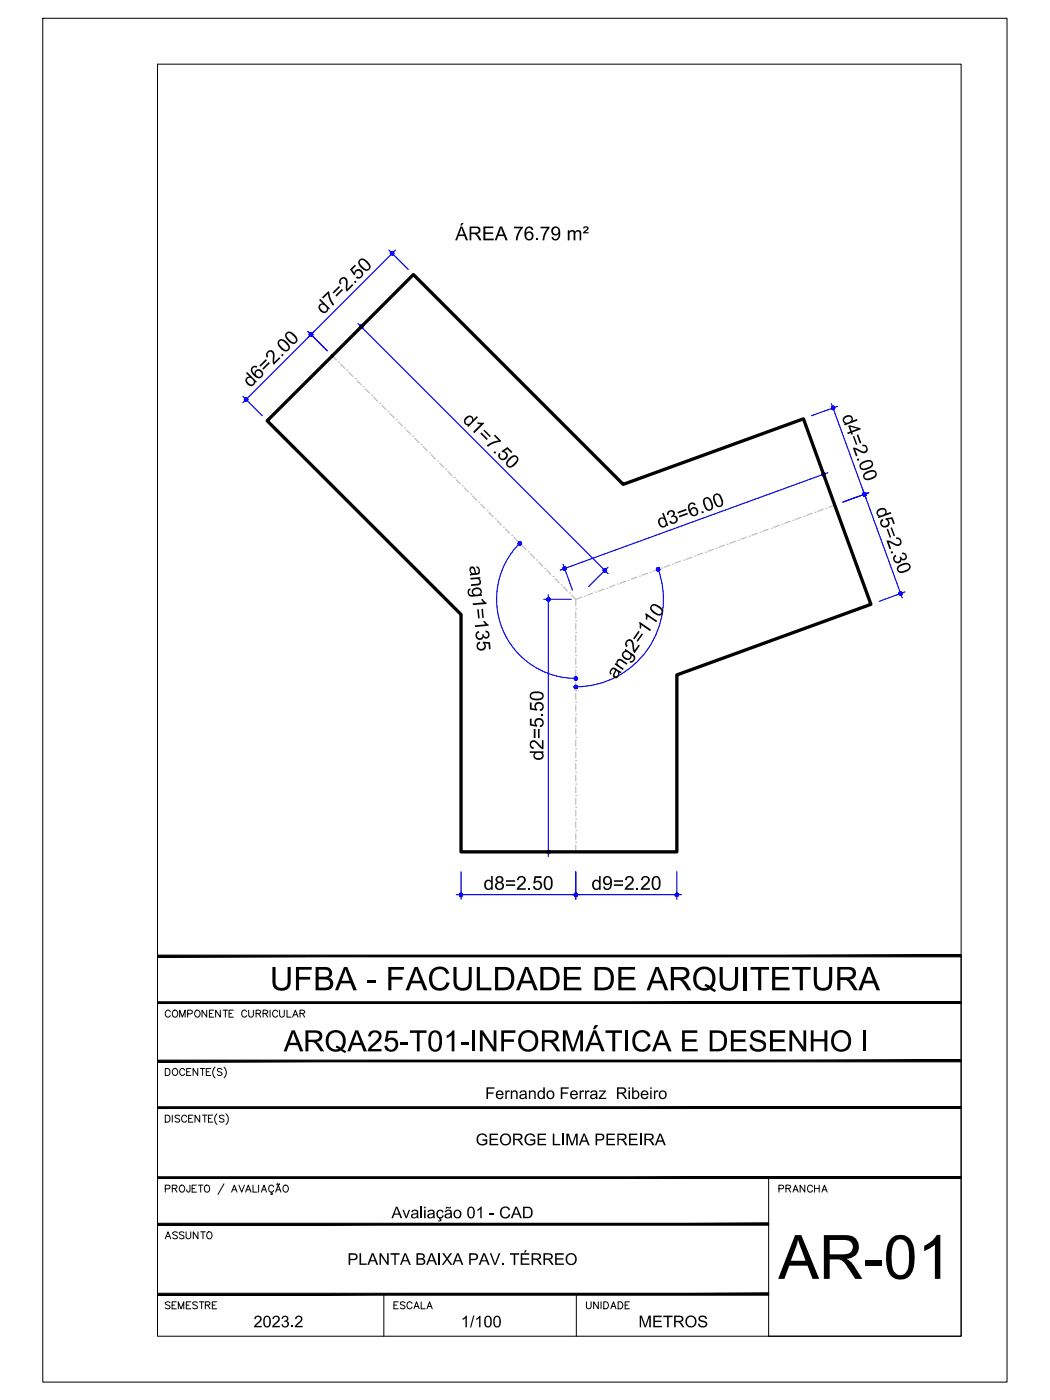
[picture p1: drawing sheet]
<svg xmlns="http://www.w3.org/2000/svg" width="229mm" height="305mm" viewBox="0 0 229 305" stroke-linecap="round" stroke-linejoin="round" font-family="sans-serif">
<!-- layer: ARQ_EIXO CINZA 04 -->
<g fill="none" stroke="#bababa" stroke-width=".25">
<path d="M72.3 77.5l.9 .9M73.7 78.8h.1M74.2 79.3l.9 .9M75.5 80.6h.1M75.9 81.1l.9 .9M77.3 82.4h.1M77.7 82.9l1 .9M79.1 84.2h.1M79.5 84.7l.9 .9M80.9 86h.1M81.3 86.4l.9 1M82.7 87.8h.1"/>
<path d="M83.1 88.3l.9 .9M84.5 89.6h.1M84.9 90l.9 .9M86.3 91.4h.1M86.7 91.9l.9 .9M88.1 93.2h.1M88.5 93.6l.9 .9M89.9 95h.1M90.3 95.4l.9 1M91.7 96.8h.1M92.1 97.2l.9 .9M93.5 98.6h.1"/>
<path d="M93.9 99l.9 .9M95.2 100.4h.1M95.7 100.8l.9 .9M97 102.2h.1M97.5 102.6l.9 .9M98.8 104h.1M99.3 104.4l.9 .9M100.6 105.7h.1M101.1 106.2l.9 .9M102.4 107.6h.1M102.9 108l.9 .9M104.2 109.3h.1"/>
<path d="M104.7 109.8l.9 .9M106 111.2h.1M106.5 111.6l.9 .9M107.8 112.9h.1M108.3 113.4l.9 .9M109.6 114.8h.1M110.1 115.2l.9 .9M111.4 116.5h.1M111.9 117l.9 .9M113.2 118.3h.1M113.7 118.8l.9 .9M155.4 119.6l-1.3 .4"/>
<path d="M156 119.3h.1M157.7 118.7l-1.2 .4M158.3 118.5h.1M160.1 117.9l-1.2 .4M160.7 117.6h.1M162.5 117l-1.2 .4M163.1 116.8h.1M164.9 116.1l-1.2 .4M165.5 115.9h.1M167.3 115.2l-1.2 .5M167.9 115h.1M169.7 114.3l-1.2 .5"/>
<path d="M170.3 114.1h.1M172 113.5l-1.1 .4M172.6 113.3h.1M174.5 112.6l-1.3 .5M175 112.4h.1M176.8 111.8l-1.2 .4M177.4 111.5h.1M179.2 110.9l-1.2 .4M179.8 110.7h.1M181.7 110l-1.3 .4M115 120.1h.1M115.4 120.6l1 .9"/>
<path d="M116.8 121.9h.1M117.3 122.4l.9 .9M118.6 123.7h.1M119 124.2l.9 .9M120.4 125.5h.1M120.9 126l.9 .9M122.2 127.3h.1M122.6 127.8l.9 .9M124 129.1h.1M124.5 129.6l.8 .9M125.3 137.7h.1M125.3 135.1h.1"/>
<path d="M125.3 132.6h.1M125.3 133.2v1.3M125.3 135.8v1.2M125.3 138.3v1.3M126.7 130l-1.4 .5v1.5M127.3 129.8h.1M129.1 129.1l-1.2 .5M129.7 128.9h.1M131.5 128.3l-1.2 .4M132.1 128.1h.1M133.9 127.4l-1.2 .4M134.5 127.2h.1"/>
<path d="M136.2 126.5l-1.2 .5M136.9 126.3h.1M138.6 125.6l-1.1 .5M139.2 125.4h.1M141 124.8l-1.2 .4M141.6 124.6h.1M143.4 123.9l-1.2 .4M144 123.7h.1M145.8 123.1l-1.2 .4M146.4 122.9h.1M148.2 122.2l-1.2 .4M148.8 122h.1"/>
<path d="M150.6 121.3l-1.2 .5M151.2 121.1h.1M153 120.4l-1.2 .5M153.5 120.2h.1M125.3 158h.1M125.3 155.4h.1M125.3 152.9h.1M125.3 150.4h.1M125.3 147.8h.1M125.3 145.3h.1M125.3 142.7h.1M125.3 140.2h.1"/>
<path d="M125.3 140.8v1.3M125.3 143.4v1.3M125.3 145.9v1.3M125.3 148.5v1.2M125.3 151v1.3M125.3 153.5v1.3M125.3 156.1v1.3M125.3 158.6v1.3M125.3 178.3h.1M125.3 175.8h.1M125.3 173.2h.1M125.3 170.7h.1"/>
<path d="M125.3 168.1h.1M125.3 165.6h.1M125.3 163.1h.1M125.3 160.5h.1M125.3 161.2v1.2M125.3 163.7v1.3M125.3 166.2v1.3M125.3 168.8v1.3M125.3 171.3v1.3M125.3 173.9v1.2M125.3 176.4v1.3M125.3 178.9v1.3"/>
<path d="M125.3 183.4h.1M125.3 180.8h.1M125.3 181.5v1.3M125.3 184v1.5"/>
</g>
<!-- layer: COTA AZUL -->
<g fill="none" stroke="#00f" stroke-width=".25">
<path d="M84.7 54.4l4.2 4.3M86.1 54.4l-33.2 33.3M67 72.1l4.2 4.3M77.9 70.4l54.5 54.5M79.3 70.4l-4.2 4.3M52.9 86.3l4.2 4.2M181 87.9l15.4 42.3M182.3 88.5l-5.6 2M113.2 118.3a17.3 17.3 0 0 0-3.8 18.8 17.3 17.3 0 0 0 16 10.6M179 102.3l2 5.7M180.3 102.9l-58.3 21.2M189.1 107.3l-5.6 2"/>
<path d="M118.4 130.5h6M119.4 129.5v57M122.6 122.9l2 5.6M132.4 123.5l-4.3 4.2M143.3 123.9a19.1 19.1 0 0 1-17.9 25.6M197 128.9l-5.6 2M99.4 194.8h49M100.4 189.8v6M118.4 185.5h6M125.3 189.8v6M147.4 189.8v6"/>
</g>
<g fill="#00f" stroke="#00f" stroke-width=".22">
<path d="M78.4 70.9l-.1 .2 .3 .1zM78.3 71.1l.3 .1h-.3zM78.3 71.2l.1 .2 .2-.2z"/>
<path d="M78.4 71.4l.1 .1 .1-.3zM78.6 71.2l.1 .3h-.2zM78.6 71.2l.1 .3 .2-.1z"/>
<path d="M78.6 71.2l.3 .2 .1-.2zM78.6 71.2l.4-.1v.1zM78.6 71.2l.4-.1-.1-.2z"/>
<path d="M78.7 70.8l-.1 .4 .3-.3zM78.5 70.8h.2l-.1 .4zM78.4 70.9l.2 .3-.1-.4z"/>
<path d="M131.7 124.2l.2 .3 .1-.2zM131.7 124.2l.3-.1v.2zM131.9 123.9l-.2 .3 .3-.1z"/>
<path d="M131.7 123.8v.4l.2-.3zM131.6 123.8h.1v.4zM131.4 123.9l.3 .3-.1-.4z"/>
<path d="M131.4 123.9l-.1 .2 .4 .1zM131.3 124.1l.4 .1-.4 .1zM131.3 124.3l.1 .2 .3-.3z"/>
<path d="M131.4 124.5h.2l.1-.3zM131.7 124.2v.3h-.1zM131.7 124.2v.3h.2z"/>
<path d="M119.2 130.2l.2 .3v-.4zM119.2 130.2l.2 .3-.3-.2zM119.1 130.3l-.1 .2h.4z"/>
<path d="M119 130.5l.1 .2 .3-.2zM119.1 130.7l.3-.2-.2 .3zM119.4 130.5l-.2 .3 .2 .1z"/>
<path d="M119.4 130.5v.4l.2-.1zM119.4 130.5l.3 .2-.1 .1zM119.4 130.5l.3 .2 .1-.2z"/>
<path d="M119.4 130.5h.4l-.1-.2zM119.6 130.2l.1 .1-.3 .2zM119.4 130.1v.4l.2-.3z"/>
<path d="M119.4 185.5v.3h.2zM119.4 185.5l.3 .2-.1 .1zM119.4 185.5l.3 .2 .1-.2z"/>
<path d="M119.4 185.5h.4l-.1-.2zM119.6 185.2l.1 .1-.3 .2zM119.4 185.1v.4l.2-.3z"/>
<path d="M119.2 185.2l.2 .3v-.4zM119.2 185.2l.2 .3-.3-.2zM119.1 185.3l-.1 .2h.4z"/>
<path d="M119 185.5l.1 .2 .3-.2zM119.1 185.7l.3-.2-.2 .3zM119.4 185.5l-.2 .3h.2z"/>
<path d="M122.6 123.9l.1 .2 .2-.3zM122.9 123.8v.4l-.2-.1zM122.9 123.8v.4l.2-.1z"/>
<path d="M122.9 123.8l.2 .3 .1-.1zM122.9 123.8l.4 .1-.1 .1zM122.9 123.8l.4 .1v-.2z"/>
<path d="M123.1 123.5l-.2 .3 .4-.1zM123 123.4l.1 .1-.2 .3zM122.8 123.4l.1 .4 .1-.4z"/>
<path d="M122.6 123.5l.3 .3-.1-.4zM122.6 123.5l.3 .3-.3-.1zM122.6 123.7v.2l.3-.1z"/>
<path d="M179.5 103l-.2 .3 .4-.2zM179.4 102.9l.1 .1-.2 .3zM179.2 102.9l.1 .4 .1-.4z"/>
<path d="M179 103l.3 .3-.1-.4zM179 103l.3 .3-.4-.1zM178.9 103.2v.2l.4-.1z"/>
<path d="M178.9 103.4l.2 .1 .2-.2zM179.3 103.3l-.1 .3-.1-.1zM179.3 103.3l-.1 .3h.3z"/>
<path d="M179.3 103.3l.2 .3 .1-.1zM179.3 103.3h.4l-.1 .2zM179.3 103.3h.4v-.2z"/>
<path d="M181.1 88.6l.3 .2-.2-.3zM181.1 88.6l.3 .2h-.4zM181 88.8v.1l.4-.1z"/>
<path d="M181 88.9l.1 .2 .3-.3zM181.4 88.8l-.1 .4-.2-.1zM181.4 88.8l-.1 .4h.2z"/>
<path d="M181.4 88.8l.1 .4 .2-.1zM181.4 88.8l.3 .1v.2zM181.4 88.8l.3 .1v-.2z"/>
<path d="M181.6 88.5l-.2 .3 .3-.1zM181.4 88.4l.2 .1-.2 .3zM181.2 88.5l.2 .3v-.4z"/>
<path d="M188.2 107.6l.1 .4 .2-.1zM188.2 107.6l.4 .1-.1 .2zM188.2 107.6l.4 .1v-.2z"/>
<path d="M188.5 107.3l-.3 .3 .4-.1zM188.3 107.2l.2 .1-.3 .3zM188.1 107.3l.1 .3 .1-.4z"/>
<path d="M187.9 107.4l.3 .2-.1-.3zM187.9 107.4l.3 .2-.4-.1zM187.8 107.5l.1 .2 .3-.1z"/>
<path d="M187.9 107.7l.1 .2 .2-.3zM188.2 107.6l-.1 .4-.1-.1zM188.2 107.6l-.1 .4h.2z"/>
<path d="M187.9 107.4l.3 .2-.1-.3zM187.9 107.4l.3 .2-.4-.1zM187.8 107.5l.1 .2 .3-.1z"/>
<path d="M187.9 107.7l.1 .2 .2-.3zM188.2 107.6l-.1 .4-.1-.1zM188.2 107.6l-.1 .4h.2z"/>
<path d="M188.2 107.6l.1 .4 .2-.1zM188.2 107.6l.4 .1-.1 .2zM188.2 107.6l.4 .1v-.2z"/>
<path d="M188.5 107.3l-.3 .3 .4-.1zM188.3 107.2l.2 .1-.3 .3zM188.1 107.3l.1 .3 .1-.4z"/>
<path d="M196.1 129.2l.1 .4 .2-.1zM196.1 129.2l.4 .1-.1 .2zM196.1 129.2l.4 .1-.1-.2z"/>
<path d="M196.3 128.9l-.2 .3 .3-.1zM196.1 128.9h.2l-.2 .3zM196 128.9l.1 .3v-.3z"/>
<path d="M195.8 129l.3 .2-.1-.3zM195.8 129l.3 .2h-.4zM195.7 129.2v.2l.4-.2z"/>
<path d="M195.7 129.4l.1 .1 .3-.3zM195.8 129.5l.3-.3-.1 .4zM196.1 129.2l-.1 .4h.2z"/>
<path d="M67.8 72.5l-.1 .3 .3-.2zM67.6 72.5h.2l-.1 .3zM67.4 72.6l.3 .2-.1-.3z"/>
<path d="M67.4 72.6v.1l.3 .1zM67.4 72.7l.3 .1-.3 .1zM67.4 72.9v.2l.3-.3z"/>
<path d="M67.7 72.8l-.3 .3 .2 .1zM67.7 72.8l.1 .4h-.2zM67.7 72.8l.1 .4 .2-.1z"/>
<path d="M67.7 72.8l.3 .3 .1-.2zM67.7 72.8l.4-.1v.2zM67.7 72.8l.4-.1-.1-.1z"/>
<path d="M53.6 87l-.3 .2 .2 .1zM53.6 87l.1 .3h-.2zM53.6 87l.1 .3 .1-.1z"/>
<path d="M53.6 87l.2 .2 .1-.1zM53.6 87l.3-.1v.2zM53.6 87l.3-.1-.1-.2z"/>
<path d="M53.7 86.6l-.1 .4 .2-.3zM53.5 86.6h.2l-.1 .4zM53.3 86.7l.3 .3-.1-.4z"/>
<path d="M53.3 86.7l-.1 .2 .4 .1zM53.2 86.9l.4 .1-.4 .1zM53.2 87.1l.1 .1 .3-.2z"/>
<path d="M67.7 72.8l-.3 .3 .2 .1zM67.7 72.8l.1 .4h-.2zM67.7 72.8l.1 .4 .2-.1z"/>
<path d="M67.7 72.8l.3 .3 .1-.2zM67.7 72.8l.4-.1v.2zM67.7 72.8l.4-.1-.1-.1z"/>
<path d="M67.8 72.5l-.1 .3 .3-.2zM67.6 72.5h.2l-.1 .3zM67.4 72.6l.3 .2-.1-.3z"/>
<path d="M67.4 72.6v.1l.3 .1zM67.4 72.7l.3 .1-.3 .1zM67.4 72.9v.2l.3-.3z"/>
<path d="M85.5 54.8l-.1 .4 .2-.3zM85.3 54.8h.2l-.1 .4zM85.1 54.9l.3 .3-.1-.4z"/>
<path d="M85.1 54.9l-.1 .2 .4 .1zM85 55.1l.4 .1h-.4zM85 55.2l.1 .2 .3-.2z"/>
<path d="M85.1 55.4l.2 .1 .1-.3zM85.4 55.2l.1 .3h-.2zM85.4 55.2l.1 .3 .1-.1z"/>
<path d="M85.4 55.2l.2 .2 .1-.2zM85.4 55.2l.3-.1v.1zM85.4 55.2l.3-.1-.1-.2z"/>
<path d="M125.3 194.8h.4v-.2zM125.6 194.5l.1 .1-.4 .2zM125.3 194.4v.4l.3-.3z"/>
<path d="M125.2 194.5l.1 .3v-.4zM125.2 194.5l.1 .3-.2-.2zM125.1 194.6l-.1 .2h.3z"/>
<path d="M125 194.8l.1 .2 .2-.2zM125.1 195l.2-.2-.1 .3zM125.3 194.8l-.1 .3 .1 .1z"/>
<path d="M125.3 194.8v.4l.3-.1zM125.3 194.8l.4 .2-.1 .1zM125.3 194.8l.4 .2v-.2z"/>
<path d="M100 194.8v.2l.4-.2zM100 195l.4-.2-.2 .3zM100.4 194.8l-.2 .3 .2 .1z"/>
<path d="M100.4 194.8v.4l.1-.1zM100.4 194.8l.3 .2-.2 .1zM100.4 194.8l.3 .2 .1-.2z"/>
<path d="M100.4 194.8h.4l-.1-.2zM100.5 194.5l.2 .1-.3 .2zM100.4 194.4v.4l.1-.3z"/>
<path d="M100.2 194.5l.2 .3v-.4zM100.2 194.5l.2 .3-.4-.2zM100 194.6v.2h.4z"/>
<path d="M147.4 194.8h.3v-.2zM147.5 194.5l.2 .1-.3 .2zM147.4 194.4v.4l.1-.3z"/>
<path d="M147.2 194.5l.2 .3v-.4zM147 194.6l.2-.1 .2 .3zM147 194.6v.2h.4z"/>
<path d="M147 194.8v.2l.4-.2zM147 195l.4-.2-.2 .3zM147.4 194.8l-.2 .3 .2 .1z"/>
<path d="M147.4 194.8v.4l.1-.1zM147.4 194.8l.3 .2-.2 .1zM147.4 194.8l.3 .2v-.2z"/>
<path d="M125 194.8l.1 .2 .2-.2zM125.1 195l.2-.2-.1 .3zM125.3 194.8l-.1 .3 .1 .1z"/>
<path d="M125.3 194.8v.4l.3-.1zM125.3 194.8l.4 .2-.1 .1zM125.3 194.8l.4 .2v-.2z"/>
<path d="M125.3 194.8h.4v-.2zM125.6 194.5l.1 .1-.4 .2zM125.3 194.4v.4l.3-.3z"/>
<path d="M125.2 194.5l.1 .3v-.4zM125.2 194.5l.1 .3-.2-.2zM125.1 194.6l-.1 .2h.3z"/>
<path d="M113.3 117.9l-.1 .4 .3-.3zM113.1 117.9h.2l-.1 .4zM112.9 118l.3 .3-.1-.4z"/>
<path d="M112.9 118l-.1 .2 .4 .1zM112.8 118.2l.4 .1-.4 .1zM112.8 118.4l.1 .2 .3-.3z"/>
<path d="M113.2 118.3l-.3 .3 .2 .1zM113.2 118.3l.1 .4h-.2zM113.2 118.3l.1 .4 .2-.1z"/>
<path d="M113.2 118.3l.3 .3v-.2zM113.2 118.3l.3-.1v.2zM113.2 118.3l.3-.1v-.2z"/>
<path d="M125.3 147.7h.4v-.2zM125.6 147.4l.1 .1-.4 .2zM125.3 147.4v.3l.3-.3z"/>
<path d="M125.2 147.4l.1 .3v-.3zM125.2 147.4l.1 .3-.2-.2zM125.1 147.5l-.1 .2h.3z"/>
<path d="M125 147.7l.1 .2 .2-.2zM125.1 147.9l.2-.2-.1 .3zM125.3 147.7l-.1 .3 .1 .1z"/>
<path d="M125.3 147.7v.4l.3-.1zM125.3 147.7l.4 .2-.1 .1zM125.3 147.7l.4 .2v-.2z"/>
<path d="M125 149.6l.1 .2 .2-.2zM125.1 149.8l.2-.2-.1 .3zM125.3 149.6l-.1 .3h.1z"/>
<path d="M125.3 149.6v.3h.3zM125.3 149.6l.4 .2-.1 .1zM125.3 149.6l.4 .2v-.2z"/>
<path d="M125.3 149.6h.4v-.2zM125.6 149.3l.1 .1-.4 .2zM125.3 149.2v.4l.3-.3z"/>
<path d="M125.2 149.3l.1 .3v-.4zM125.1 149.4l.1-.1 .1 .3zM125.1 149.4l-.1 .2h.3z"/>
<path d="M143 123.7l.3 .3-.1-.4zM143 123.7l.3 .3-.4-.1zM142.9 123.9l.1 .2 .3-.1z"/>
<path d="M143 124.1v.1l.3-.2zM143.3 124v.3l-.3-.1zM143.3 124v.3h.1z"/>
<path d="M143.3 124l.1 .3 .2-.1zM143.3 124h.4l-.1 .2zM143.3 124h.4l-.1-.2z"/>
<path d="M143.6 123.7l-.3 .3 .3-.2zM143.4 123.6l.2 .1-.3 .3zM143.2 123.6l.1 .4 .1-.4z"/>
</g>
<!-- layer: 0 -->
<path d="M58.2 91.6l31.8-31.8 45.7 45.7 39.2-14.3 14.7 40.4-42.2 15.3v38.6h-47v-51.7z" fill="none" stroke="#000" stroke-width=".72"/>
<!-- layer: MRG_EXTERNA -->
<path d="M9.3 4h209.9v296.9h-209.9z" fill="none" stroke="#000" stroke-width=".22"/>
<!-- layer: MRG_INTERNA -->
<path d="M34.3 14h175v276.9h-175z" fill="none" stroke="#000" stroke-width=".22"/>
<!-- layer: SIMB_01 -->
<g fill="#000" stroke="#000" stroke-width=".22">
<path d="M34.3 218.1v.4l175-.4zM34.3 218.5l175-.4v.4z"/>
<path d="M34.3 207.9v.4l175-.4zM34.3 208.3l175-.4v.4z"/>
<path d="M34.3 230.8v.4l175-.4zM34.3 231.2l175-.4v.4z"/>
<path d="M34.3 256.2v.4l175-.4zM34.3 256.6l175-.4v.4z"/>
<path d="M34.3 241v.3l175-.3zM34.3 241.3l175-.3v.3z"/>
<path d="M34.3 266.3v.4l133-.4zM34.3 266.7l133-.4v.4z"/>
<path d="M34.3 282h133v-.4zM34.3 281.6h133l-133 .4z"/>
</g>
<g fill="none" stroke="#000" stroke-width=".22">
<path d="M45 219.9v1.5l-1-1.5v1.5M46.5 219.9h-.9v1.5h.9M48 219.9v1.5l-1.1-1.5v1.5M48.6 219.9h1M49.1 219.9v1.5M50.8 219.9h-.9v1.5h.9M54.1 219.9v1.1l.5 .4h.3l.3-.4v-1.1M58.8 219.9v1.5M60.9 219.9v1.1l.4 .4 .5-.2 .1-1.3M62.5 219.9v1.5h.9M209.3 208.1v82.8h-42v-34.5M36 232.6h.5a.82 .82 0 0 1 .5 .8 .82 .82 0 0 1-.5 .7h-.5z"/>
<path d="M37.1 220.3a.56 .56 0 0 0-.7-.4 .56 .56 0 0 0-.4 .6 .63 .63 0 0 0 .2 .8 .63 .63 0 0 0 .9-.2M37.7 220.1a.72 .72 0 0 1 1 .2 .72 .72 0 0 1-.3 1.1 .72 .72 0 0 1-.9-.4 .72 .72 0 0 1 .2-.9zM37.7 232.8a.72 .72 0 0 1 1 .2 .72 .72 0 0 1-.3 1.1 .72 .72 0 0 1-.9-.4 .72 .72 0 0 1 .2-.9zM39.1 221.4v-1.5l.6 1.5 .6-1.5v1.5M40.2 233a.56 .56 0 0 0-.6-.4 .56 .56 0 0 0-.5 .6 .63 .63 0 0 0 .3 .8 .63 .63 0 0 0 .8-.2M40.6 233.3h.6M40.9 220.7l.9-.1v-.5l-.3-.2h-.6v1.5M41.6 232.6h-1v1.5h1M42.7 220a.71 .71 0 0 1 .9 .7 .71 .71 0 0 1-.9 .7l-.3-.5v-.4zM43.1 232.6v1.5l-1.1-1.5v1.5M43.6 232.6h1M44.1 232.6v1.5"/>
<path d="M44.9 233.3h.6M45.6 220.6h.5M45.9 232.6h-1v1.5h1M46.8 232.3a1.57 1.57 0 0 0 0 2.4M48.3 232.8l-.3-.2-.7 .2 .2 .4 .5 .2 .3 .3v.2l-.3 .2-.7-.2M48.8 232.3a1.57 1.57 0 0 1 0 2.4M49.9 220.6h.5M53.7 220.3a.56 .56 0 0 0-.6-.4 .56 .56 0 0 0-.5 .6 .63 .63 0 0 0 .3 .8 .63 .63 0 0 0 .8-.2M55.8 220.6h.8l.2-.4-.4-.3h-.6v1.5M56.3 220.6l.5 .8M57.3 220.6h.8l.2-.4-.4-.3h-.6v1.5M57.8 220.6l.5 .8"/>
<path d="M60.5 220.3a.56 .56 0 0 0-.7-.4 .56 .56 0 0 0-.4 .6 .63 .63 0 0 0 .2 .8 .63 .63 0 0 0 .9-.2M63.7 221.4l.6-1.5 .6 1.5M65.3 220.6h.9l.1-.4-.3-.3h-.7v1.5M65.8 220.6l.5 .8M36 242.8h.5a.82 .82 0 0 1 .5 .7 .82 .82 0 0 1-.5 .8h-.5zM36 258.8l.9-.1 .1-.6-1-.1v1.5M37.5 258.7l1-.1v-.5l-1-.1v1.5M37.5 242.8v1.5M38 258.7l.5 .8M39.1 243l-.3-.2-.7 .2 .2 .4 .7 .3 .1 .2v.2l-.3 .2-.7-.2M39.2 258.2a.72 .72 0 0 1 1 .2 .72 .72 0 0 1-.3 1.1 .72 .72 0 0 1-.9-.4 .72 .72 0 0 1 .2-.9zM40.6 243.2a.56 .56 0 0 0-.6-.4 .56 .56 0 0 0-.5 .6 .63 .63 0 0 0 .3 .8 .63 .63 0 0 0 .8-.2"/>
<path d="M41.1 243.5h.6M41.4 258l-.1 1.4-.4 .1-.2-.1-.1-.4M41.8 258.7h.6M42 242.8h-.9v1.5h.9M42.8 258h-1v1.5h1M43.2 258h1M43.5 242.8v1.5l-1-1.5v1.5M43.7 258v1.5M44.1 242.8h1M44.6 242.8v1.5M44.6 258.2a.63 .63 0 0 1 .8-.1 .63 .63 0 0 1 .2 .9 .57 .57 0 0 1-.5 .6 .57 .57 0 0 1-.6-.6zM45.4 243.5h.5"/>
<path d="M46.3 242.8h-.9v1.5h.9M47.2 242.5a1.57 1.57 0 0 0 0 2.3M48.8 243l-.4-.2-.6 .2 .1 .4 .7 .3 .2 .2v.2l-.4 .2-.6-.2M48.8 257.7l-1.3 2.4M49.2 242.5a1.57 1.57 0 0 1 0 2.3M50.4 259.5l.6-1.5 .6 1.5M50.7 259h.7M52 258l.6 1.5 .6-1.5M53.5 259.5l.6-1.5 .6 1.5M53.7 259h.7M55.1 258v1.5h.9M56.3 258v1.5"/>
<path d="M56.9 259.5l.6-1.5 .5 1.5M57.1 259h.7M59.1 259.5v.3l.2 .2h-.4M59.6 258.4a.6 .6 0 0 0-.9-.3 .6 .6 0 0 0-.2 .9 .54 .54 0 0 0 .4 .5 .54 .54 0 0 0 .7-.3M60 259.5l.6-1.5 .6 1.5M60.2 259h.8M60.3 257.8l-.1 .1M60.3 257.8h.2M60.5 257.8l.1 .1M60.6 257.9h.2M60.9 257.7l-.1 .2M61.8 258.2a.72 .72 0 0 1 1 .2 .72 .72 0 0 1-.3 1.1 .72 .72 0 0 1-.9-.4 .72 .72 0 0 1 .2-.9z"/>
<path d="M83.6 281.8v9.1M125.5 281.8v9.1"/>
</g>
<text font-size="13.3" x="169.5" y="278.4">AR-01</text>
<text font-size="7.1" x="58.8" y="215.6">UFBA - FACULDADE DE ARQUITETURA</text>
<text font-size="6.4" x="61.8" y="228.9">ARQA25-T01-INFORMÁTICA E DESENHO I</text>
<g font-size="4.4">
<text x="168.3" y="260.7">PRANCHA</text>
<text x="34.9" y="270.9">ASSUNTO</text>
<text x="34.9" y="286.1">SEMESTRE</text>
<text x="84.7" y="286.1">ESCALA</text>
<text x="126.3" y="286.1">UNIDADE</text>
</g>
<g font-size="4.2">
<text x="99.1" y="52.3">ÁREA 76.79 m²</text>
<text x="70.4" y="68.6" transform="rotate(-45 70.4 68.6)">d7=2.50</text>
<text x="54.5" y="84.5" transform="rotate(-45 54.5 84.5)">d6=2.00</text>
<text x="100.5" y="91.6" transform="rotate(45 100.5 91.6)">d1=7.50</text>
<text x="183.2" y="90.7" transform="rotate(70 183.2 90.7)">d4=2.00</text>
<text x="190.5" y="110.9" transform="rotate(70 190.5 110.9)">d5=2.30</text>
<text x="143.6" y="115.1" transform="rotate(-20 143.6 115.1)">d3=6.00</text>
<text x="102.2" y="123.2" transform="rotate(85 102.2 123.2)">ang1=135</text>
<text x="134.1" y="148" transform="rotate(-55 134.1 148)">ang2=110</text>
<text x="118.3" y="165.6" transform="rotate(-90 118.3 165.6)">d2=5.50</text>
<text x="105.2" y="193.7">d8=2.50</text>
<text x="128.8" y="193.7">d9=2.20</text>
</g>
<g font-size="3.5">
<text x="105.6" y="239.3">Fernando Ferraz Ribeiro</text>
<text x="103.5" y="249.3">GEORGE LIMA PEREIRA</text>
<text x="85.2" y="265.2">Avaliação 01 - CAD</text>
<text x="75.6" y="275.4">PLANTA BAIXA PAV. TÉRREO</text>
<text x="55.2" y="289">2023.2</text>
<text x="100.3" y="289">1/100</text>
<text x="139" y="289">METROS</text>
</g>
</svg>
